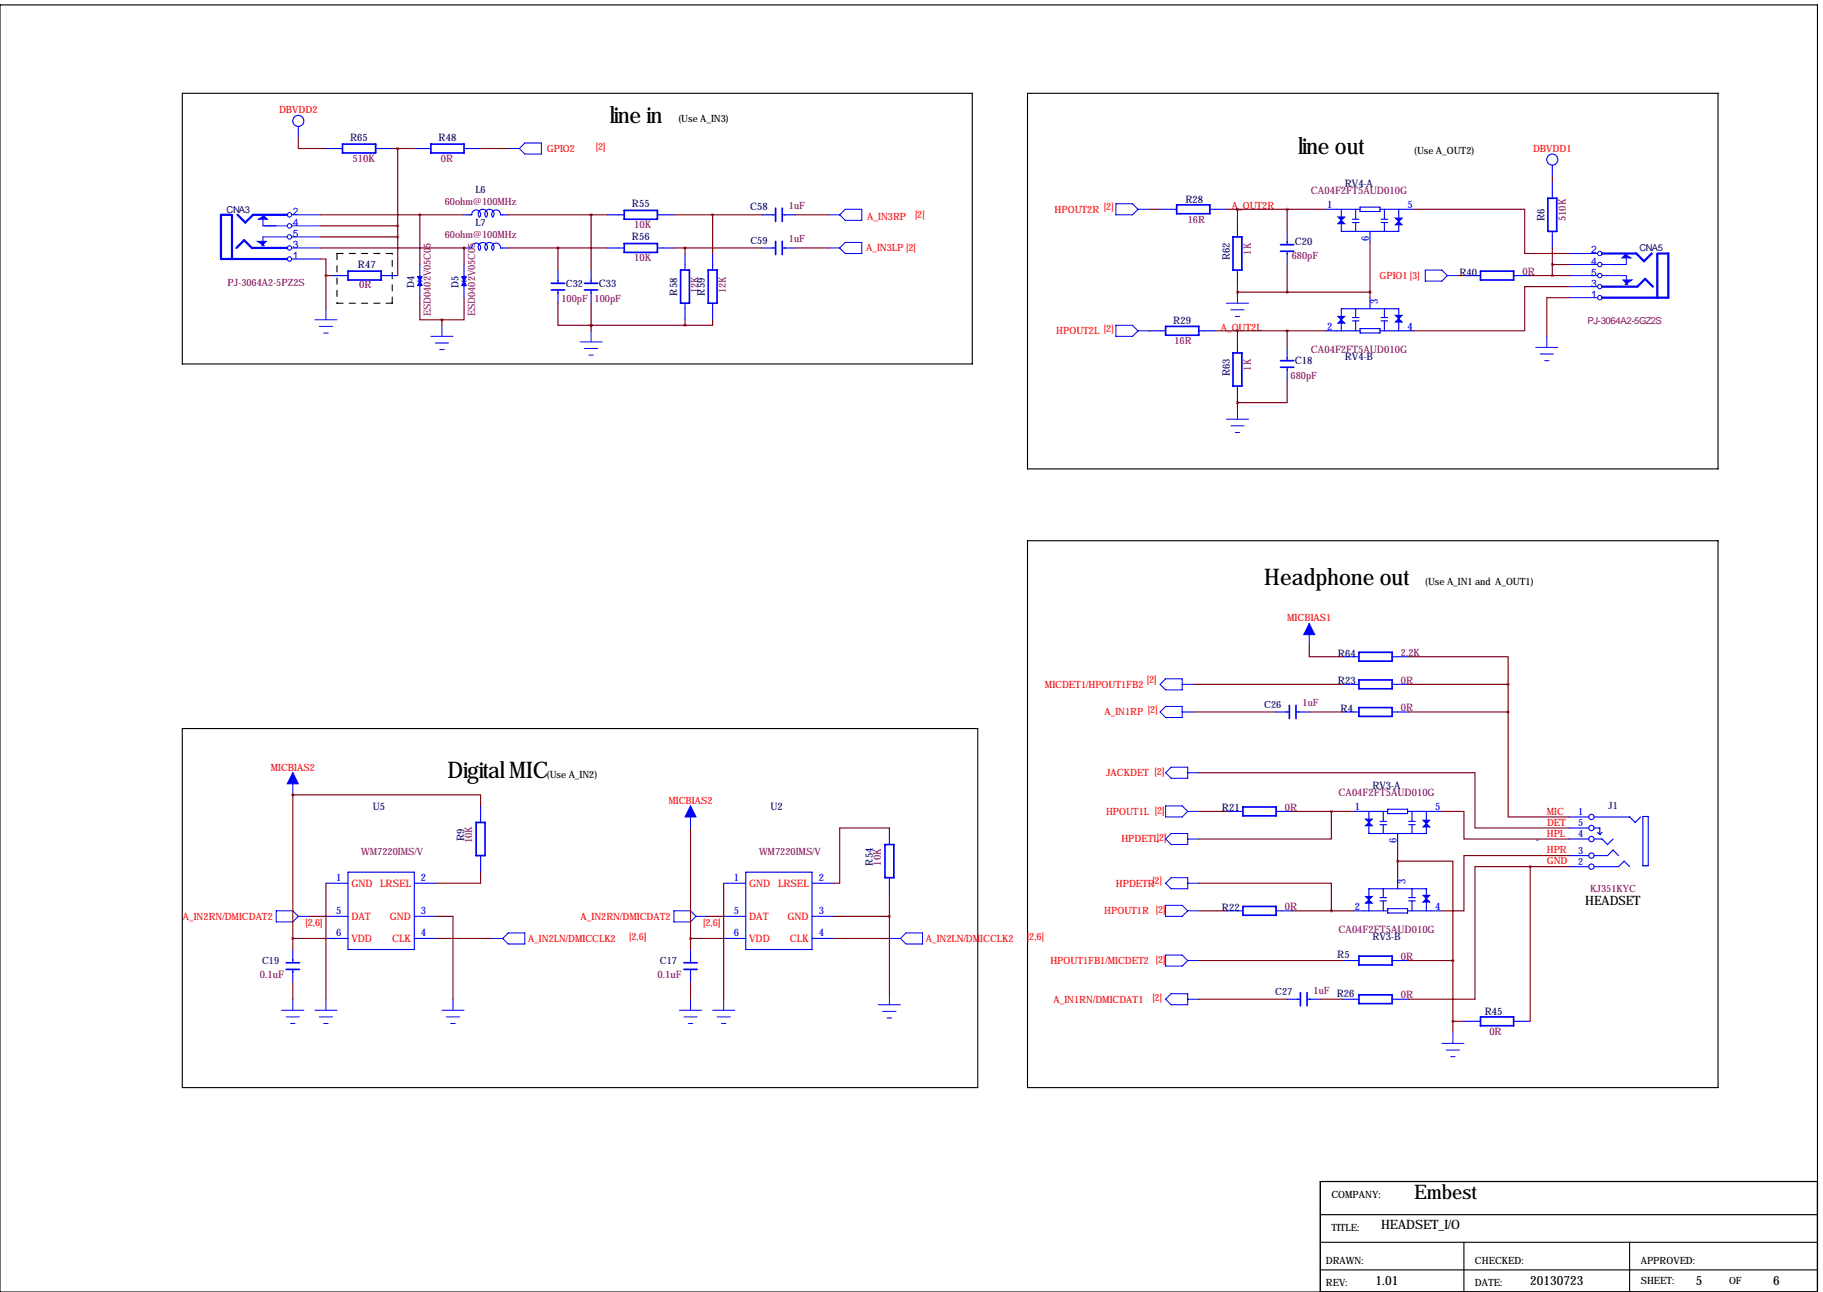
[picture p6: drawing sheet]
<svg xmlns="http://www.w3.org/2000/svg" width="419mm" height="297mm" viewBox="0 0 419 297" stroke-linecap="round" stroke-linejoin="round" font-family="sans-serif">
<path d="M0 1.1h417.8v295.9h-417.8zM41.9 21.4h181.6v62.3h-181.6zM236.2 21.4h158.8v86.4h-158.8zM236.2 124.3h158.8v125.7h-158.8zM41.9 167.5h182.9v82.5h-182.9zM303.5 279.3h114.3M417.8 271.6h-114.3v25.4M303.5 285.6h114.3M303.5 292h114.3M336.5 285.6v11.4M374.6 285.6v11.4" fill="none" stroke="#000" stroke-width=".25"/>
<path d="M77.5 58.3v11.4M90.2 58.3h-12.7M77.5 69.7h12.7M90.2 69.7v-11.4" fill="none" stroke="#000" stroke-width=".25" stroke-dasharray="1.4 1.4"/>
<g fill="none" stroke="#00f" stroke-width=".25">
<path d="M68.6 29.1v2.5M74.9 34.1h3.8M86.4 34.1h3.8M95.2 34.1h3.9M106.7 34.1h3.8M356.9 38v2.5M106.7 49.4h1.8a1.02 1.02 0 0 1 1.3-1.1 1.02 1.02 0 0 1 .5 1.6M106.7 57h1.8a1.02 1.02 0 0 1 1.3-1.1 1.02 1.02 0 0 1 .5 1.6M110.2 49.9a1.07 1.07 0 0 1 .1-1.5 1.07 1.07 0 0 1 1.4 0 1.07 1.07 0 0 1 .1 1.5M110.2 57.5a1.07 1.07 0 0 1 .1-1.5 1.07 1.07 0 0 1 1.4 0 1.07 1.07 0 0 1 .1 1.5M111.7 49.9a1.07 1.07 0 0 1 .1-1.5 1.07 1.07 0 0 1 1.5 0 1.07 1.07 0 0 1 0 1.5M111.7 57.5a1.07 1.07 0 0 1 .1-1.5 1.07 1.07 0 0 1 1.5 0 1.07 1.07 0 0 1 0 1.5"/>
<path d="M116.8 49.4h-1.7a1.02 1.02 0 0 0-1.3-1.1 1.02 1.02 0 0 0-.6 1.6M116.8 57h-1.7a1.02 1.02 0 0 0-1.3-1.1 1.02 1.02 0 0 0-.6 1.6M139.7 49.4h3.8M139.7 57h3.8M151.1 49.4h3.8M151.1 57h3.8M157.5 58.3v3.8M163.8 58.3v3.8M175.3 49.4h3M175.3 57h3M179.8 49.4h3.1M179.8 57h3.1"/>
<path d="M266.7 48.1h3.8M278.1 48.1h3.8M284.5 50.7v3.8M295.9 53.2v3M295.9 57.8v3M304.8 48.1h7.9M308.4 48.1v5.1h13.2v-5.1M310.9 51.2h1.5M310.9 50.4h1.5M311.7 48.1v2.3M311.7 51.2v2M312.7 47.6h4.5v1h-4.5z"/>
<path d="M315 53.2v2.5M317.2 48.1h7.9M317.5 51.2h1.5M317.5 50.4h1.5M318.3 48.1v2.3M318.3 51.2v2M356.9 41.8v3.8M356.9 53.2v3.8M76.2 63.4h3.8M87.6 63.4h3.8M96 64.6h1M96.5 60.8v7.6"/>
<path d="M106.2 64.6h1M106.7 60.8v7.6M128.3 62.1v3M128.3 66.7v3M135.9 62.1v3M135.9 66.7v3M157.5 69.7v3.8M163.8 69.7v3.8M264.2 76.1h3.8M275.6 76.1h3.8M284.5 62.1v3.8M284.5 77.3v3.8"/>
<path d="M295.9 79.9v3M304.8 76.1h7.9M308.4 76.1v-5.1h13.2v5.1M310.9 73h1.5M310.9 73.8h1.5M311.7 71v2M311.7 73.8v2.3M312.7 75.6h4.5v1h-4.5zM315 68.4v2.6M317.2 76.1h7.9M317.5 73h1.5M317.5 73.8h1.5"/>
<path d="M318.3 71v2M318.3 73.8v2.3M336.5 63.4h3.9M348 63.4h3.8M284.5 88.8v3.8M295.9 84.4v3.1M308.6 157.3h3.8M308.6 151h3.8M320 157.3h3.8M320 151h3.8M293.4 163.7h3M297.9 163.7h3.1"/>
<path d="M308.6 163.7h3.8M320 163.7h3.8M110.5 185.3v3.8M110.5 196.7v3.8M204.5 190.4v3.8M281.9 186.5h3.9M293.4 186.5h3.8M311.1 186.5h7.9M314.7 186.5v5.1h13.2v-5.1M317.2 189.6h1.6M317.2 188.8h1.6M318 186.5v2.3"/>
<path d="M318 189.6v2M319 186h4.6v1.1h-4.6zM321.3 191.6v2.6M323.6 186.5h7.9M323.8 189.6h1.6M323.8 188.8h1.6M324.6 186.5v2.3M324.6 189.6v2M353.3 193.2h.1M360.7 199.2h4.6M360.7 187.8h4.6M360.7 196.7h4.6"/>
<path d="M360.7 192.9h4.6M360.7 190.4h4.6M366.5 190.4h1.3v1.5M366.5 199.2h5.6l1.3-1.2 1.2 1.2M366.5 192.9h1.8l1.3 1.3 1.2-1.3M366.5 196.7h3.1l1.2-1.3 1.3 1.3M366.5 187.8h8.1l1.3 1.3 1.3-1.3M367.3 191.4l.5 .5M368.3 191.4l-.5 .5M377.7 187.7h1.2v11.3h-1.2zM378.3 199h.1M67.3 218.3v3"/>
<path d="M74.9 203.1h5.1M74.9 210.7h5.1M74.9 215.8h5.1M80 200.5h15.2v17.8h-15.2zM95.2 203.1h5.1M95.2 210.7h5.1M95.2 215.8h5.1M158.7 218.3v3M166.4 203.1h5M166.4 210.7h5M166.4 215.8h5M171.4 200.5h15.3v17.8h-15.3z"/>
<path d="M186.7 203.1h5.1M186.7 210.7h5.1M186.7 215.8h5.1M204.5 201.8v3.8M281.9 209.4h3.9M293.4 209.4h3.8M311.1 209.4h7.9M314.7 209.4v-5.1h13.2v5.1M317.2 206.4h1.6M317.2 207.1h1.6M318 204.3v2.1M318 207.1v2.3"/>
<path d="M319 208.9h4.6v1h-4.6zM321.3 201.8v2.5M323.6 209.4h7.9M323.8 206.4h1.6M323.8 207.1h1.6M324.6 204.3v2.1M324.6 207.1v2.3M67.3 222.9v3M158.7 222.9v3M295.9 229.7h3.1M300.5 229.7h3M308.6 220.8h3.8"/>
<path d="M308.6 229.7h3.8M320 220.8h3.8M320 229.7h3.8M336.5 234.8h3.9M348 234.8h3.8"/>
<circle cx="68.6" cy="27.8" r="1.27"/>
<circle cx="356.9" cy="36.7" r="1.27"/>
<circle cx="365.9" cy="192.9" r=".61"/>
<circle cx="365.9" cy="199.2" r=".61"/>
<circle cx="365.9" cy="187.8" r=".61"/>
<circle cx="365.9" cy="190.4" r=".61"/>
<circle cx="365.9" cy="196.7" r=".61"/>
</g>
<g fill="#00f" stroke="#00f" stroke-width=".23">
<path d="M373.4 58.3l1.5 1h-2l1-1z"/>
<path d="M373.1 64.4h2.1l-1.6 1h.5z"/>
<path d="M60.5 49.4l1 1h-2.1l1.6-1z"/>
<path d="M59.2 55.5h2l-1 1h.5z"/>
<path d="M67.3 177.7l1.3 2.5h-2.6z"/>
<path d="M301 143.4l1.3 2.5h-2.6z"/>
<path d="M158.7 185.3l1.3 2.5h-2.5z"/>
</g>
<path d="M53.1 49.4h-2.3v10.1h15.2M53.3 49.4v10.1M54.4 57l1.7-1.8 1.8 1.8h8.1M54.6 49.4l1.8 1.8 1.8-1.8h7.8M368.3 58.3h7.9l1.8 1.8 1.7-1.8M381 58.3v10.1M381.3 58.3h2.2v10.1h-15.2M368.3 65.9h8.1l1.8-1.8 1.8 1.8" fill="none" stroke="#00f" stroke-width=".51"/>
<g fill="none" stroke="#00f" stroke-width=".23">
<path d="M116.8 34.1h2.6M119.4 34.1l1.2-1.2h3.9v2.5h-3.9zM60.5 50.4v1.5h5.5M66 54.5h-5.5v1.5M67.1 51.9h6.6M67.1 54.5h6.6M67.1 57h6.6M67.1 59.5h6.6M67.1 49.4h6.6M190.5 57h2.5M190.5 49.4h2.5M194.3 55.7h3.8v2.6h-3.8l-1.3-1.3z"/>
<path d="M194.3 48.1h3.8v2.6h-3.8l-1.3-1.3zM256.5 46.8h3.8l1.3 1.3-1.3 1.3h-3.8zM261.6 48.1h2.6M360.7 58.3h6.6M373.9 59.3v1.5h-5.6M72.4 73.5h5.1M73.4 75h3.1M74.4 76.6h1M74.9 71v2.5M99.1 77.3h5M100.1 78.9h3M101.6 74.8v2.5"/>
<path d="M133.3 78.6h5.1M135.9 76.1v2.5M256.5 74.8h3.8l1.3 1.3-1.3 1.2h-3.8zM261.6 76.1h2.6M281.9 69.7h5.1M283 71.2h3M284 72.8h1M284.5 67.2v2.5M327.7 62.1h3.8l1.2 1.3-1.2 1.2h-3.8zM332.7 63.4h2.6M353.1 79.9h5M355.6 77.3v2.6"/>
<path d="M360.7 60.8h6.6M360.7 63.4h6.6M360.7 65.9h6.6M360.7 68.4h6.6M368.3 63.4h5.6v1.5M101.1 80.4h1M134.4 80.1h3M135.4 81.6h1M281.9 96.4h5.1M283 97.9h3M284 99.4h1M284.5 93.8v2.6"/>
<path d="M354.1 81.4h3M355.1 82.9h1M268 156.1h3.8v2.5h-3.8l-1.3-1.3zM271.8 157.3h2.5M301 143.4v5M67.3 177.7v5M268 177.7l1.2-1.3h3.8v2.5h-3.8zM268 162.4h3.8v2.6h-3.8l-1.3-1.3zM271.8 163.7h2.5M273 177.7h2.6M158.7 185.3v5.1M268 192.9l1.2-1.3h3.8v2.6h-3.8z"/>
<path d="M268 185.3h3.8l1.2 1.2-1.2 1.3h-3.8zM273 192.9h2.6M273 186.5h2.6M63.5 209.4h3.8l1.3 1.3-1.3 1.2h-3.8zM68.6 210.7h2.5M113 215.8h2.6M116.8 214.5h3.8v2.5h-3.8l-1.2-1.2zM154.9 209.4h3.8l1.3 1.3-1.3 1.2h-3.8zM160 210.7h2.6M204.5 215.8h2.5M207 215.8l1.3-1.3h3.8v2.5h-3.8zM268 203.1l1.2-1.3h3.8v2.5h-3.8z"/>
<path d="M268 208.1h3.8l1.2 1.3-1.2 1.3h-3.8zM268 219.6h3.8l1.2 1.2-1.2 1.3h-3.8zM273 203.1h2.6M273 209.4h2.6M64.8 232.3h5M65.8 233.8h3M66.8 235.3h1M67.3 229.7v2.6M72.4 232.3h5.1M73.4 233.8h3.1M74.4 235.3h1M74.9 229.7v2.6"/>
<path d="M101.6 232.3h5.1M102.6 233.8h3.1M103.6 235.3h1M104.1 229.7v2.6M156.2 232.3h5.1M157.2 233.8h3.1M158.2 235.3h1.1M158.7 229.7v2.6M163.8 232.3h5.1M164.8 233.8h3.1M165.9 235.3h1M166.4 229.7v2.6"/>
<path d="M201.9 231h5.1M202.9 232.5h3.1M204 234h1M204.5 228.5v2.5M268 229.7l1.2-1.2h3.8v2.5h-3.8zM273 229.7h2.6M273 220.8h2.6M331.5 239.9h5M334 237.3v2.6M332.5 241.4h3M333.5 242.9h1"/>
<circle cx="66.5" cy="54.5" r=".51"/>
<circle cx="66.5" cy="57" r=".51"/>
<circle cx="66.5" cy="49.4" r=".51"/>
<circle cx="66.5" cy="51.9" r=".51"/>
<circle cx="66.5" cy="59.5" r=".51"/>
<circle cx="367.8" cy="58.3" r=".51"/>
<circle cx="367.8" cy="63.4" r=".51"/>
<circle cx="367.8" cy="60.8" r=".51"/>
<circle cx="367.8" cy="68.4" r=".51"/>
<circle cx="367.8" cy="65.9" r=".51"/>
</g>
<g fill="none" stroke="#00f" stroke-width=".38">
<path d="M78.7 33.1h7.7v2.1h-7.7zM99.1 33.1h7.6v2.1h-7.6zM143.5 48.4h7.6v2h-7.6zM143.5 56h7.6v2h-7.6zM178.3 47.9v3M178.3 55.5v3M179.8 47.9v3M179.8 55.5v3M270.5 47.1h7.6v2h-7.6zM283.5 54.5h2v7.6h-2zM294.4 57.8h3M294.4 56.2h3"/>
<path d="M355.9 45.6h2v7.6h-2zM80 62.3h7.6v2.1h-7.6zM126.7 66.7h3.1M126.7 65.1h3.1M134.4 66.7h3M134.4 65.1h3M156.5 62.1h2v7.6h-2zM162.8 62.1h2v7.6h-2zM268 75h7.6v2.1h-7.6zM340.4 62.3h7.6v2.1h-7.6zM283.5 81.1h2v7.7h-2zM294.4 84.4h3"/>
<path d="M294.4 82.9h3M312.4 150h7.6v2h-7.6zM312.4 156.3h7.6v2.1h-7.6zM296.4 162.2v3M297.9 162.2v3M312.4 162.7h7.6v2h-7.6zM109.5 189.1h2v7.6h-2zM203.5 194.2h2v7.6h-2zM285.8 185.5h7.6v2.1h-7.6zM285.8 208.4h7.6v2h-7.6zM312.4 219.8h7.6v2.1h-7.6zM65.8 222.9h3"/>
<path d="M65.8 221.3h3M157.2 222.9h3.1M157.2 221.3h3.1M299 228.2v3.1M300.5 228.2v3.1M312.4 228.7h7.6v2h-7.6zM340.4 233.8h7.6v2h-7.6z"/>
</g>
<g fill="#00f" stroke="#00f" stroke-width=".25">
<path d="M96.5 64.6l.5 1h-1z"/>
<path d="M96 63.6h1l-.5 1z"/>
<path d="M106.7 64.6l.5 1h-1z"/>
<path d="M106.2 63.6h1l-.5 1z"/>
<path d="M313.9 188.3h1.6l-.8 .8z"/>
<path d="M313.9 189.9l.8-.8 .8 .8z"/>
<path d="M327.2 188.6h1.5l-.8 .7z"/>
<path d="M327.2 190.1l.7-.8 .8 .8z"/>
<path d="M313.9 207.6l.8-.7 .8 .7z"/>
<path d="M313.9 206.1h1.6l-.8 .8z"/>
<path d="M327.2 207.4l.7-.8 .8 .8z"/>
<path d="M327.2 205.9h1.5l-.8 .7z"/>
<path d="M307.6 49.9h1.5l-.7 .8z"/>
<path d="M307.6 51.4l.8-.7 .7 .7z"/>
<path d="M320.8 50.2h1.5l-.7 .7z"/>
<path d="M320.8 51.7l.8-.8 .7 .8z"/>
<path d="M307.6 74.3l.8-.8 .7 .8z"/>
<path d="M307.6 72.8h1.5l-.7 .7z"/>
<path d="M320.8 74l.8-.7 .7 .7z"/>
<path d="M320.8 72.5h1.5l-.7 .8z"/>
</g>
<g fill="none" stroke="#800000" stroke-width=".25">
<path d="M68.6 31.6v2.5h6.3M90.2 34.1h5M91.4 34.1v29.3M110.5 34.1h6.3M73.7 59.5h1.2v3.9M73.7 57h33M73.7 49.4h33M73.7 54.5h17.7M73.7 51.9h17.7M96.5 49.4v11.4M106.7 57h.1M106.7 57v3.8"/>
<path d="M116.8 57h22.9M116.8 49.4h22.9M128.3 57v5.1M135.9 49.4v12.7M154.9 57h20.4M154.9 49.4h20.4M157.5 57v1.3M163.8 49.4v8.9M182.9 57h7.6M182.9 49.4h7.6M264.2 48.1h2.5M281.9 48.1h22.9"/>
<path d="M284.5 48.1v2.6M295.9 48.1v5.1M315 55.7v12.7M325.1 48.1h25.4v10.2h10.2M356.9 40.5v1.3M356.9 57v6.4M74.9 63.4h1.3M74.9 63.4v7.6M96.5 68.4v5.1h5.1M101.6 73.5v1.3M106.7 68.4v5.1h-5.1M128.3 69.7v5.1h7.6"/>
<path d="M135.9 74.8h.1M135.9 69.7v6.4M135.9 74.8h21.6M157.5 73.5v1.3M163.8 73.5v1.3h-6.3M264.2 76.1h.1M279.4 76.1h25.4M284.5 67.2h.1M284.5 65.9v1.3M284.5 76.1v1.2M284.5 67.2h30.5M295.9 60.8v6.4"/>
<path d="M295.9 76.1v3.8M335.3 63.4h1.2M351.8 63.4h8.9M356.9 60.8h3.8M360.7 68.4h-5.1v8.9M360.7 65.9h-10.2v10.2h-25.4M284.5 92.6h.1M284.5 92.6v1.2M295.9 87.5v5.1h-11.4M274.3 157.3h34.3M301 148.4v2.6h7.6M323.8 151h22.9v6.3"/>
<path d="M323.8 157.3h22.9M346.7 157.3v6.4M274.3 163.7h19.1M275.6 177.7h63.5v12.7h21.6M301 163.7h7.6M323.8 163.7h22.9M346.7 163.7v24.1h14M67.3 182.7h.1M67.3 182.7h43.2v2.6M67.3 182.7v35.6M158.7 190.4v27.9M204.5 190.4h-11.5v12.7h-1.2"/>
<path d="M275.6 186.5h6.3M297.2 186.5h13.9M306.1 186.5v6.4h-30.5M321.3 198h12.7v22.8M321.3 194.2v7.6M331.5 186.5h5v6.4h24.2M351.8 199.2h-12.7v30.5h-15.3M351.8 199.2h8.9M351.8 199.2v35.6M360.7 196.7h-24.2v12.7h-5M67.3 215.8h7.6M71.1 210.7h3.8"/>
<path d="M74.9 203.1v26.6M100.3 210.7h3.8v19M100.3 215.8h12.7M110.5 200.5v2.6h-10.2M158.7 215.8h7.7M162.6 210.7h3.8M166.4 203.1v26.6M191.8 215.8h12.7M191.8 210.7h12.7M204.5 205.6v22.9M275.6 203.1h30.5v6.3M275.6 209.4h6.3"/>
<path d="M297.2 209.4h13.9M67.3 225.9v3.8M158.7 225.9v3.8M275.6 229.7h20.3M275.6 220.8h33M303.5 229.7h5.1M323.8 220.8h10.2M334 220.8v16.5M334 234.8h2.5"/>
</g>
<path d="M128.2 57a.05 .05 0 0 0 .1 0 .05 .05 0 0 0-.1 0zM163.8 49.4a.05 .05 0 0 0 .1 0 .05 .05 0 0 0-.1 0zM306 209.4a.05 .05 0 0 0 .1 0 .05 .05 0 0 0-.1 0zM306 186.5a.05 .05 0 0 0 .1 0 .05 .05 0 0 0-.1 0zM356.8 63.4a.05 .05 0 0 0 .1 0 .05 .05 0 0 0-.1 0zM356.8 60.8a.05 .05 0 0 0 .1 0 .05 .05 0 0 0-.1 0zM91.4 54.5a.05 .05 0 0 0 .1 0 .05 .05 0 0 0-.1 0zM91.4 51.9a.05 .05 0 0 0 .1 0 .05 .05 0 0 0-.1 0zM91.4 34.1a.05 .05 0 0 0 .1 0 .05 .05 0 0 0-.1 0zM74.9 63.4a.05 .05 0 0 0 .1 0 .05 .05 0 0 0-.1 0zM314.9 67.2a.05 .05 0 0 0 .1 0 .05 .05 0 0 0-.1 0zM158.7 215.8a.05 .05 0 0 0 .1 0 .05 .05 0 0 0-.1 0zM204.4 210.7a.05 .05 0 0 0 .1 0 .05 .05 0 0 0-.1 0z" fill="#800000" stroke="#800000" stroke-width=".63"/>
<g font-size="5.3">
<text x="140.2" y="28.3">line in</text>
<text x="298.4" y="35.4">line out</text>
<text x="290.7" y="134.5">Headphone out</text>
<text x="102.9" y="178.9">Digital MIC</text>
</g>
<text font-size="4.6" x="325.1" y="275.7">Embest</text>
<g font-size="3">
<text x="364.5" y="208.1">HEADSET</text>
<text x="317.5" y="282.5">HEADSET_I/O</text>
<text x="316.2" y="295.5">1.01</text>
<text x="351.8" y="295.5">20130723</text>
<text x="389.9" y="295.5">5</text>
<text x="407.7" y="295.5">6</text>
</g>
<g font-size="2.4" fill="#000080">
<text x="80.5" y="32.4">R65</text>
<text x="100.8" y="32.4">R48</text>
<text x="145.3" y="47.6">R55</text>
<text x="272.5" y="46.6">R28</text>
<text x="309.2" y="43">RV4-A</text>
<text x="172.5" y="48.4">C58</text>
<text x="355.1" y="50.8" transform="rotate(-90 355.1 50.8)">R6</text>
<text x="145.3" y="55.2">R56</text>
<text x="282.7" y="59.8" transform="rotate(-90 282.7 59.8)">R62</text>
<text x="297.7" y="56.3">C20</text>
<text x="82.3" y="61.6">R47</text>
<text x="137.7" y="66">C33</text>
<text x="335.5" y="63.4">R40</text>
<text x="155.7" y="67.9" transform="rotate(-90 155.7 67.9)">R58</text>
<text x="162.1" y="67.9" transform="rotate(-90 162.1 67.9)">R59</text>
<text x="269.7" y="74.5">R29</text>
<text x="297.7" y="83.7">C18</text>
<text x="309.2" y="82.7">RV4-B</text>
<text x="282.7" y="86.5" transform="rotate(-90 282.7 86.5)">R63</text>
<text x="307.6" y="151">R64</text>
<text x="307.6" y="157.3">R23</text>
<text x="308.2" y="163.7">R4</text>
<text x="315.5" y="181.5">RV3-A</text>
<text x="85.7" y="186.3">U5</text>
<text x="177.1" y="186.3">U2</text>
<text x="280.9" y="186.5">R21</text>
<text x="106.7" y="193.3" transform="rotate(-90 106.7 193.3)">R9</text>
<text x="200.7" y="199" transform="rotate(-90 200.7 199)">R54</text>
<text x="280.9" y="209.4">R22</text>
<text x="307.4" y="220.3">R5</text>
<text x="315.5" y="216.1">RV3-B</text>
<text x="307.3" y="229.2">R26</text>
<text x="341.4" y="233.3">R45</text>
</g>
<g font-size="2.4" fill="#800080">
<text x="81" y="37.3">510K</text>
<text x="101.3" y="37.3">0R</text>
<text x="301.3" y="44.6">CA04F2FT5AUD010G</text>
<text x="145.8" y="52.5">10K</text>
<text x="360" y="50.9" transform="rotate(-90 360 50.9)">510K</text>
<text x="145.8" y="60.1">10K</text>
<text x="350" y="63.2">0R</text>
<text x="82.5" y="66.2">0R</text>
<text x="301.3" y="81.1">CA04F2FT5AUD010G</text>
<text x="322.1" y="157.1">0R</text>
<text x="322.1" y="163.5">0R</text>
<text x="307.7" y="183.1">CA04F2FT5AUD010G</text>
<text x="295.4" y="186.4">0R</text>
<text x="108.5" y="193.9" transform="rotate(-90 108.5 193.9)">10K</text>
<text x="202.5" y="199" transform="rotate(-90 202.5 199)">10K</text>
<text x="295.4" y="209.2">0R</text>
<text x="307.7" y="214.5">CA04F2FT5AUD010G</text>
<text x="322.1" y="220.6">0R</text>
<text x="59.7" y="224.9">0.1uF</text>
<text x="151.1" y="224.9">0.1uF</text>
<text x="322.1" y="229.5">0R</text>
<text x="342.4" y="237.9">0R</text>
</g>
<g font-size="2.4" fill="#00f">
<text x="305.1" y="47.9">1</text>
<text x="323.6" y="47.9">5</text>
<text x="67.3" y="51.9">4</text>
<text x="67.3" y="49.4">2</text>
<text x="67.3" y="54.5">5</text>
<text x="67.3" y="57">3</text>
<text x="67.3" y="59.5">1</text>
<text x="314.7" y="55.4" transform="rotate(-90 314.7 55.4)">6</text>
<text x="365.8" y="58.3">2</text>
<text x="365.8" y="60.8">4</text>
<text x="365.8" y="63.4">5</text>
<text x="365.8" y="65.9">3</text>
<text x="316.8" y="70" transform="rotate(-90 316.8 70)">3</text>
<text x="365.8" y="68.4">1</text>
<text x="305.1" y="75.8">2</text>
<text x="323.6" y="75.8">4</text>
<text x="311.5" y="186.3">1</text>
<text x="329.9" y="186.3">5</text>
<text x="321.1" y="193.9" transform="rotate(-90 321.1 193.9)">6</text>
<text x="77.3" y="202.6">1</text>
<text x="96.8" y="202.6">2</text>
<text x="168.7" y="202.6">1</text>
<text x="188.2" y="202.6">2</text>
<text x="323.1" y="203.3" transform="rotate(-90 323.1 203.3)">3</text>
<text x="311.5" y="209.2">2</text>
<text x="329.9" y="209.2">4</text>
<text x="77.3" y="210.2">5</text>
<text x="77.3" y="215.3">6</text>
<text x="96.8" y="210.2">3</text>
<text x="96.8" y="215.3">4</text>
<text x="168.7" y="210.2">5</text>
<text x="168.7" y="215.3">6</text>
<text x="188.2" y="210.2">3</text>
<text x="188.2" y="215.3">4</text>
</g>
<g font-size="2.4" fill="#f00">
<text x="80.8" y="203.8">GND</text>
<text x="87.4" y="203.8">LRSEL</text>
<text x="172.2" y="203.8">GND</text>
<text x="178.9" y="203.8">LRSEL</text>
<text x="80.8" y="211.5">DAT</text>
<text x="89.6" y="211.5">GND</text>
<text x="172.2" y="211.5">DAT</text>
<text x="181" y="211.5">GND</text>
<text x="80.8" y="216.5">VDD</text>
<text x="90.1" y="216.5">CLK</text>
<text x="172.2" y="216.5">VDD</text>
<text x="181.6" y="216.5">CLK</text>
</g>
<g font-size="2.3" fill="#f00">
<text x="64.2" y="26">DBVDD2</text>
<text x="125.7" y="34.9">GPIO2</text>
<text x="137" y="34.4">[2]</text>
<text x="352.5" y="34.9">DBVDD1</text>
<text x="199.4" y="50.7">A_IN3RP</text>
<text x="210.4" y="50.2">[2]</text>
<text x="242.4" y="48.9">HPOUT2R [2]</text>
<text x="283.2" y="48.1">A_OUT2R</text>
<text x="199.1" y="57.8">A_IN3LP [2]</text>
<text x="317.1" y="64.1">GPIO1 [3]</text>
<text x="242.8" y="76.8">HPOUT2L [2]</text>
<text x="280.7" y="76.1">A_OUT2L</text>
<text x="295.9" y="142.9">MICBIAS1</text>
<text x="240.2" y="158.1">MICDET1/HPOUT1FB2</text>
<text x="263.7" y="157.1">[2]</text>
<text x="253.9" y="164.5">A_IN1RP [2]</text>
<text x="62.2" y="177.2">MICBIAS2</text>
<text x="254.3" y="178.4">JACKDET [2]</text>
<text x="153.7" y="184.8">MICBIAS2</text>
<text x="254.3" y="187.3">HPOUT1L [2]</text>
<text x="355.6" y="187.3">MIC</text>
<text x="355.7" y="189.9">DET</text>
<text x="257.8" y="193.7">HPDETL[2]</text>
<text x="355.6" y="196.2">HPR</text>
<text x="355.6" y="192.4">HPL</text>
<text x="256.5" y="203.8">HPDETR[2]</text>
<text x="355.6" y="198.7">GND</text>
<text x="42" y="211.4">A_IN2RN/DMICDAT2</text>
<text x="70.2" y="213">[2,6]</text>
<text x="133.5" y="211.4">A_IN2RN/DMICDAT2</text>
<text x="161.7" y="213">[2,6]</text>
<text x="253.9" y="210.2">HPOUT1R [2]</text>
<text x="121.4" y="216.5">A_IN2LN/DMICCLK2</text>
<text x="144.6" y="216">[2,6]</text>
<text x="212.9" y="216.5">A_IN2LN/DMICCLK2</text>
<text x="236.1" y="216">[2,6]</text>
<text x="241.5" y="221.6">HPOUT1FB1/MICDET2 [2]</text>
<text x="242.2" y="230.5">A_IN1RN/DMICDAT1</text>
<text x="264.9" y="230.2">[2]</text>
</g>
<g font-size="2.3">
<text x="156" y="28.1">(Use A_IN3)</text>
<text x="325.1" y="35.4">(Use A_OUT2)</text>
<text x="327.7" y="134.5">(Use A_IN1 and A_OUT1)</text>
<text x="125.7" y="178.9">(Use A_IN2)</text>
<text x="306.1" y="275.4">COMPANY:</text>
<text x="306.1" y="283.1">TITLE:</text>
<text x="304.8" y="290.7">DRAWN:</text>
<text x="339.1" y="290.7">CHECKED:</text>
<text x="377.2" y="290.7">APPROVED:</text>
<text x="304.8" y="295.8">REV:</text>
<text x="339.1" y="295.8">DATE:</text>
<text x="377.2" y="295.3">SHEET:</text>
<text x="397.5" y="295.3">OF</text>
</g>
<g font-size="2.3" fill="#800080">
<text x="102.3" y="47.1">60ohm@100MHz</text>
<text x="181.4" y="48.1">1uF</text>
<text x="273" y="51.2">16R</text>
<text x="102.3" y="54.7">60ohm@100MHz</text>
<text x="181.4" y="55.7">1uF</text>
<text x="287.5" y="58.5" transform="rotate(-90 287.5 58.5)">1K</text>
<text x="297" y="59.5">680pF</text>
<text x="52.3" y="65.6">PJ-3064A2-5PZ2S</text>
<text x="129.1" y="69.5">100pF</text>
<text x="136.7" y="69.5">100pF</text>
<text x="160.5" y="67.4" transform="rotate(-90 160.5 67.4)">12K</text>
<text x="166.9" y="67.4" transform="rotate(-90 166.9 67.4)">12K</text>
<text x="99.1" y="72.8" transform="rotate(-90 99.1 72.8)">ESD0402V05C05</text>
<text x="109.2" y="72.8" transform="rotate(-90 109.2 72.8)">ESD0402V05C05</text>
<text x="270" y="79.1">16R</text>
<text x="287.5" y="85.2" transform="rotate(-90 287.5 85.2)">1K</text>
<text x="296.7" y="87.2">680pF</text>
<text x="322.1" y="150.7">2.2K</text>
<text x="299.5" y="162.4">1uF</text>
<text x="83.1" y="196.5">WM7220IMS/V</text>
<text x="174.5" y="196.5">WM7220IMS/V</text>
<text x="365.6" y="205.1">KJ351KYC</text>
<text x="302" y="228.5">1uF</text>
</g>
<g font-size="2.3" fill="#000080">
<text x="109.3" y="44.3">L6</text>
<text x="109.3" y="51.9">L7</text>
<text x="172.5" y="56">C59</text>
<text x="130.1" y="65.9">C32</text>
<text x="95.2" y="66.3" transform="rotate(-90 95.2 66.3)">D4</text>
<text x="105.4" y="66.3" transform="rotate(-90 105.4 66.3)">D5</text>
<text x="290.6" y="162.7">C26</text>
<text x="369.7" y="186">J1</text>
<text x="60.3" y="221.6">C19</text>
<text x="151.7" y="221.6">C17</text>
<text x="293.2" y="228.7">C27</text>
</g>
<g font-size="2.3" fill="#00f">
<text x="362.8" y="187.5">1</text>
<text x="362.8" y="190">5</text>
<text x="362.8" y="196.4">3</text>
<text x="362.8" y="192.5">4</text>
<text x="362.8" y="198.9">2</text>
</g>
<g font-size="2.2" fill="#000080">
<text x="52.1" y="48.9">CNA3</text>
<text x="376.9" y="57.8">CNA5</text>
</g>
<text font-size="2.2" fill="#800080" x="365" y="74.5">PJ-3064A2-5GZ2S</text>
</svg>
